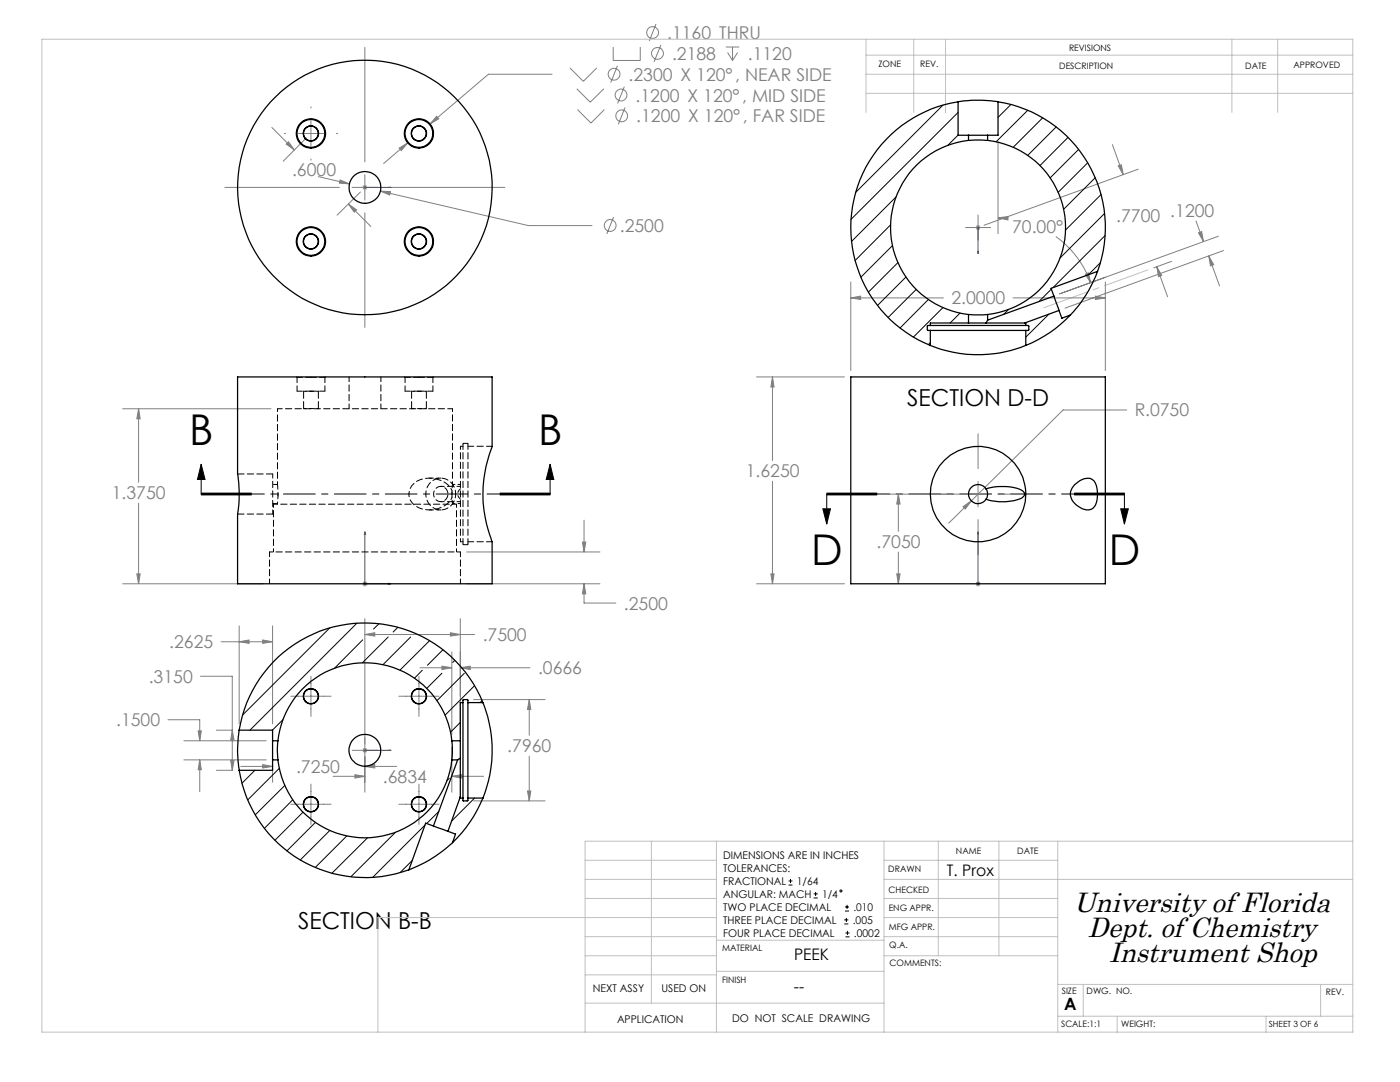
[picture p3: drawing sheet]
<svg xmlns="http://www.w3.org/2000/svg" width="279mm" height="216mm" viewBox="0 0 279 216" stroke-linecap="round" stroke-linejoin="round" font-family="sans-serif">
<g fill="none" stroke="#808080" stroke-width=".2">
<path d="M72.8 9.5v22.8M110.2 14.8h-12.7l-11.7 9.9M113.7 13.5l2.7 2.7 2.7-2.7M115.1 17.7l2.7 2.7 2.7-2.7M122.4 9.4v2.7h5.4v-2.7M123.2 13.1l-1.3 3.4M124.6 17.3l-1.3 3.3M130.9 4.8l-1.3 3.4M131.9 9l-1.4 3.3M144.9 9.4h2.6M145.2 10.5l1 1.6M146.2 9.4v2.7"/>
<path d="M147.2 10.5l-1 1.6M44.9 37.4h22.8M54.3 25.4l4.4 4.5M56.7 26.6h.3M57.1 28.8l.5-.5 1.1 1.6zM59.5 26.6h5.1M61.1 27.5l-4.6 4.7M62.1 21.3v.3M62.1 24.1v5.1M62.1 31.7v.3M63.5 35.2l6.2 1.5M67.1 26.6h.3"/>
<path d="M67.9 35.9l1.8 .8-2-.2zM70.3 37.4h5.1M71.9 38.3l-4.6 4.6M72.5 37l.7 .7M72.8 34.9v5M73.2 37l-.7 .7M75.9 38.1l2 .1-.1 .7zM75.9 38.1l29.5 6.9h12.7M77.9 37.4h22.9M79.7 29.6l1.7-1.1-1.3 1.6zM81.4 28.5l-4.8 4.1M87.1 23.2l.5 .5-1.8 1z"/>
<path d="M115.3 21.9l2.6 2.7 2.7-2.7M124.7 21.4l-1.3 3.4M199.2 28.3v18.3M222 28.9l2.2 6M223.2 33.1l.6-.2 .4 2zM227.2 33.8l-30.8 11.1M69.5 40.7l1.7 1.2-.5 .4zM69.5 40.7l4.5 4.5M72.8 42.5v22.8M122.4 43.3l-1.3 3.4M169.8 59.4l2-.3v.7zM169.8 56.3v17.6"/>
<path d="M169.8 59.4h18.5M192.7 45.4h5M194.8 45l.7 .8M195.2 42.9v5M195.5 45l-.7 .8M199.2 43.5l2-.3v.7zM199.2 43.5h1.2M202.2 59.4h18.4M210.7 47.2a19.4 19.4 0 0 1 7 9.2M216.6 54.7l.6-.3 .5 2zM218.6 59.1l2 .3-2 .4zM220.6 56.3v17.6"/>
<path d="M230.9 53.2l2.1 6M230.9 53.2l.9 1.8-.6 .2zM233.8 52.1l-3.5 1.3M238.7 44.1l1.5 4.1M239.2 46.5l.6-.3 .4 2zM241.2 51.1l2.2 5.9M241.2 51.1l1 1.7-.6 .3zM243.2 47.1l-31.7 11.5 9.2-3.3M244.2 50l-31.7 11.5M151 75.2h17.5M154.2 75.2l.3 2h-.7zM154.2 75.2v16.7"/>
<path d="M24.5 81.6h29.6M27.7 81.6v14.6M27.7 81.6l.3 2h-.7zM154.2 96v20.5M179.3 98.6l.3 2h-.6zM179.3 98.6v7.4M193.9 99.9l-4.6 4.5M195.2 86.5v7M195.2 96.1v5M197.7 98.6h-21.6M200.3 98.6h7M224.9 81.8h-12.7l-18.3 18.1"/>
<path d="M24.5 116.5h28M27.3 114.5h.7l-.3 2zM27.7 100.4v16.1M72.3 116.5h1M72.5 116.1l.7 .7M72.8 116v1M73.2 116.1l-.7 .7M93.1 116.5h26.6M93.1 110.1h26.6M116.2 108.2h.7l-.3 1.9zM116.6 116.5l.3 2h-.7zM116.6 116.5v3.8h6.3"/>
<path d="M116.6 103.8v6.3M151 116.5h17.5M153.8 114.5h.7l-.3 2zM179 114.5h.6l-.3 2zM179.3 110.2v6.3M192.2 101.1l1.7-1.2-1.2 1.7zM194.7 116.5h1M194.8 116.1l.7 .7M195.2 103.7v7M195.2 116v1M195.5 116.1l-.7 .7M40 134.9h6.4v18.8"/>
<path d="M44.1 128.1h10.3M47.7 128.1l2-.4v.7zM47.7 124.9v19.5M52.4 127.7l2 .4-2 .3zM54.4 124.9v19.5M58 138.9h8.1M62.1 134.9v8M72.8 126.6l2-.3v.6zM72.8 123.4v34.7M72.8 126.6h21.9M79.6 138.9h8M83.6 134.9v8"/>
<path d="M83.8 133.2h6.4M88.2 132.9l2 .3-2 .4zM89.9 126.3l2 .3-2 .3zM90.2 130.1v16.4M91.9 133.2l1.9-.3v.7zM91.9 123.4v23.1M91.9 133.2h13.9M94.5 139.6h14.3M105.6 139.6l.3 2h-.6zM105.6 139.6v7.1M33.5 143.6h6.4v4.2M36.7 147.8h16.4"/>
<path d="M36.7 151.6h16.4M39.5 145.8h.7l-.3 2zM39.9 151.6l.3 2h-.7zM39.9 151.6v6.4M43.2 145.7h3.3M43.2 153.7h3.3M46 151.7h.7l-.3 2zM46.4 145.7l.3 2h-.7zM48 152.9h6.4M52.4 152.6l2 .3-2 .3zM54.4 152.9v3.2M62.1 156.5v8"/>
<path d="M66.5 154.9h6.3M70.3 149.7h5M70.8 154.6l2 .3-2 .4zM72.5 149.4l.7 .7M72.8 152.9l2-.3v.6zM72.8 152.9h6.4M73.2 149.4l-.7 .7M83.6 156.5v8M90.2 154.9l1.9-.3v.7zM90.2 149.1v9M90.2 154.9h6.3M94.5 159.8h14.3"/>
<path d="M105.3 157.8h.6l-.3 2zM105.6 150.9v8.9M58 160.5h8.1M79.6 160.5h8"/>
<circle cx="122.5" cy="14.8" r="1.18"/>
<circle cx="124" cy="19" r="1.17"/>
<circle cx="130.2" cy="6.5" r="1.18"/>
<circle cx="131.2" cy="10.7" r="1.18"/>
<circle cx="124.1" cy="23.1" r="1.18"/>
<circle cx="121.8" cy="45" r="1.18"/>
</g>
<g fill="none" stroke="#000" stroke-width=".2">
<path d="M40.1 92.6l.8 3.1h-1.5zM40.1 92.6l.1 6h10M40.2 98.8h10M40.2 98.4h10M99.8 98.4h10zM99.8 98.8h10M109.8 92.6l.7 3.1h-1.5zM109.8 92.6v6h-10M165 98.8h10M165 98.4h10M175 98.6h-10v6M214.4 98.6h10v6"/>
<path d="M214.4 98.8h10M214.4 98.4h10M164.2 101.5h1.5l-.7 3.1zM223.7 101.5h1.5l-.8 3.1zM157.4 176.6h.8M157.4 175.8h.8M157.8 175.4v.8M162.4 179.2h.8M162.4 178.4h.8M162.8 178v.8M168.5 184.4h.8M168.5 183.6h.8"/>
<path d="M168.6 181.8h.8M168.6 181h.8M168.7 186.9h.8M168.7 186.2h.8M168.9 183.2v.8M169.1 180.6v.8M169.1 185.7v.8"/>
<circle cx="167.8" cy="177.8" r=".21"/>
</g>
<g fill="none" stroke="#00f" stroke-width=".2">
<path d="M72.7 37.4h.3zM72.8 37.4h.1M72.8 37.4h5.2M78 37.4h-.5h.5M195.2 50.6v-.5v.5M195.2 45.3v.2zM195.2 45.4h.1M195.2 45.4v5.2M72.8 106.1v10.4h5.2M72.8 106.1l.2 .5h-.3zM77.5 116.4l.5 .1-.5 .1zM195.2 116.4v.2z"/>
<path d="M195.2 106.1v.5v-.5M195.2 116.5h.1M195.2 106.1v10.4M72.7 149.7h.3zM72.8 149.7h.1M72.8 149.7h5.2M78 149.7h-.5h.5"/>
</g>
<path d="M40.2 98.6h69.6M165 98.6h59.4" fill="none" stroke="#000" stroke-width=".2" stroke-dasharray="6.3 1.3 1.3 1.3" stroke-dashoffset="3.9"/>
<path d="M208.3 61.4l20.8-7.6" fill="none" stroke="#c0c0c0" stroke-width=".2" stroke-dasharray="15.2 1.3 1.3 1.3" stroke-dashoffset="6.1"/>
<g fill="none" stroke="#c0c0c0" stroke-width=".2">
<path d="M8.4 7.8h261.6v198.2h-261.6zM172.8 11h97.2M172.8 14.8h97.2M172.8 18.6h97.2M172.8 7.8v14.6M182.4 7.8v14.6M188.7 7.8v14.6M245.9 7.8v14.6M255 7.8v14.6M116.8 171.7h26.2M116.8 175.5h26.2M116.8 179.3h26.2"/>
<path d="M130 167.9v32.3M143 167.9v38.1M176.4 167.9v38.1M176.4 171.7h34.7M176.4 175.5h93.6M176.4 179.3h34.7M187.3 167.9v22.8M199.4 167.9v22.8M211.1 167.9v38.1M270 167.9h-153.2v38.1M116.8 190.7h26.2M116.8 186.9h26.2"/>
<path d="M116.8 194.5h26.2M143 193.8h33.4M143 187.6h33.4M143 183.1h-67.6v22.9M176.4 190.7h34.7M176.4 183.1h34.7M176.4 186.9h34.7M211.1 196.4h58.9M216.2 196.4v6.4M263.6 196.4v6.4M116.8 200.2h59.6M211.1 202.8h58.9"/>
<path d="M223 202.8v3.2M252.7 202.8v3.2"/>
</g>
<path d="M40.1 92.6l.8 3.1h-1.5zM109.8 92.6l.7 3.1h-1.5zM164.2 101.5h1.5l-.7 3.1zM223.7 101.5h1.5l-.8 3.1z" fill="#000"/>
<path d="M223.2 33.1l.6-.2 .4 2zM230.9 53.2l.9 1.8-.6 .2z" fill="#808080"/>
<g fill="#00f">
<path d="M77.5 116.4l.5 .1-.5 .1zM72.8 106.1l.2 .5h-.3z"/>
<path d="M195.2 116.4v.2zM195.2 106.1v.5z"/>
<path d="M195.2 50.1v.5zM195.2 45.3v.2z"/>
<path d="M77.5 37.4h.5zM72.7 37.4h.3zM77.5 149.7h.5zM72.7 149.7h.3z"/>
</g>
<path d="M27.7 81.6l.3 2h-.7zM27.3 114.5h.7l-.3 2zM116.6 116.5l.3 2h-.7zM116.2 108.2h.7l-.3 1.9zM67.9 35.9l-.2 .6 2 .2zM75.9 38.1l1.9 .8 .1-.7zM79.7 29.6l.4 .5 1.3-1.6zM87.1 23.2l-1.3 1.5 1.8-1zM69.5 40.7l1.7 1.2-.5 .4zM57.1 28.8l.5-.5 1.1 1.6zM154.2 75.2l.3 2h-.7zM153.8 114.5h.7l-.3 2zM169.8 59.4l2-.3v.7zM218.6 59.1l2 .3-2 .4zM192.2 101.1l.5 .5 1.2-1.7zM179 114.5h.6l-.3 2zM179.3 98.6l.3 2h-.6zM72.8 126.6l2-.3v.6zM89.9 126.3l2 .3-2 .3zM46.4 145.7l.3 2h-.7zM46 151.7h.7l-.3 2zM39.5 145.8h.7l-.3 2zM39.9 151.6l.3 2h-.7zM47.7 128.1l2-.4v.7zM52.4 127.7l2 .4-2 .3zM72.8 152.9l2-.3v.6zM52.4 152.6l2 .3-2 .3zM105.6 139.6l.3 2h-.6zM105.3 157.8h.6l-.3 2zM88.2 132.9l2 .3-2 .4zM91.9 133.2l1.9-.3v.7zM70.8 154.6l2 .3-2 .4zM90.2 154.9l1.9-.3v.7zM216.6 54.7l.6-.3 .5 2zM199.2 43.5l2-.3v.7zM241.2 51.1l1 1.7-.6 .3zM239.2 46.5l.6-.3 .4 2z" fill="#808080"/>
<g fill="none" stroke="#000" stroke-width=".25">
<path d="M191.2 20.3a25.2 25.2 0 0 1 8 0M191.2 20.3a25.4 25.4 0 0 0-21.2 22.2 25.4 25.4 0 0 0 15.7 26.4M191.2 20.3v6.7h2.1M193.3 27h3.8M193.3 28h3.8M193.3 28a17.5 17.5 0 0 0-15.6 17.4 17.5 17.5 0 0 0 15.6 17.4M193.3 27v1M197.1 28a17.5 17.5 0 0 1 15.6 17.4 17.5 17.5 0 0 1-15.6 17.4M197.1 27v1M199.2 20.3a25.4 25.4 0 0 1 19.8 33.9M199.2 20.3v6.7h-2.1M210.3 59.1l1 2.8"/>
<path d="M210.3 59.1l-13.2 4.8M219 54.2a25.2 25.2 0 0 1-5.4 8.7M219 54.2l-9.2 3.3 .5 1.6M47.4 75.2h50.8v13.9a25.5 25.5 0 0 0 0 19v8.4h-50.8v-13.9a25.2 25.2 0 0 0 0-8zM169.8 75.2h50.8v41.3h-50.8zM185.7 65.9h19M185.7 68.9a25.5 25.5 0 0 0 19 0M185.7 64.9h-.5l-.1 .2v.8h.6M185.7 64.9h19M185.7 65.9v3M193.3 64.5h3.5M193.3 62.8h3.8"/>
<path d="M193.3 64.5h-7.6v.4M193.3 62.8v1.7M196.8 64.5h7.7M197.1 63.9l-.3 .6M197.1 62.8v1.1M204.5 64.5h.2v.4M204.7 64.9l.6 .2v.8h-.6M204.7 65.9v3M211.3 61.9l.6 1.6 1.7-.6M211.3 61.9l-6.8 2.6M213.6 62.9a25 25 0 0 1-8.9 6M196.8 97.5l.3 1-.1 .8-.2 .3"/>
<path d="M196.8 97.5a10.4 10.4 0 0 1 7.2 .4 .84 .84 0 0 1 .5 .9 .84 .84 0 0 1-.8 .7 10.6 10.6 0 0 1-6.9 .1M196.8 97.5a1.9 1.9 0 0 0-2.9-.3 1.9 1.9 0 0 0 0 2.8 1.9 1.9 0 0 0 2.9-.4M214.5 96.7a3.9 3.9 0 0 1 3.1-1.2 2.22 2.22 0 0 1 1.4 2.2 4.4 4.4 0 0 1-.8 3.7 2.24 2.24 0 0 1-3-.3 2.7 2.7 0 0 1-.7-4.4zM47.7 145.7a25.3 25.3 0 0 0 0 8M47.7 153.7a25.4 25.4 0 0 0 33.9 19.9M47.7 145.7h6.7v2.1M54.4 147.8v3.8M54.4 151.6v2.1h-6.7M54.4 147.8h1.1M54.4 151.6h1.1M55.5 147.8l-.1 1.5 .1 2.3M55.5 151.6a17.5 17.5 0 0 0 17.3 15.6 17.5 17.5 0 0 0 17.4-15.6"/>
<path d="M55.5 147.8a17.5 17.5 0 0 1 17.3-15.5 17.5 17.5 0 0 1 17.4 15.5M90.2 147.8l.1 1.3-.1 2.5M90.2 147.8h1.7M90.2 151.6h1.1M91.3 151.6l-4.8 13.2M91.9 151.3l-.6 .3M91.9 147.8v3.5M91.9 151.3v7.7M91.9 159v.2h.5M91.9 159l-2.5 6.9M92.4 159.2v.6h.9l.1-.6M92.4 140.2l.1-.6h.8l.1 .6"/>
<path d="M92.4 140.2v19M92.4 140.2h-.5v7.6M93.4 140.2v19M93.4 159.2h3M93.4 140.2h3M96.4 140.2a25.4 25.4 0 0 1 0 19M96.4 159.2a26.2 26.2 0 0 1-6.1 8.9M96.4 140.2a25.4 25.4 0 0 0-26.4-15.7 25.4 25.4 0 0 0-22.3 21.2M86.5 164.8l2.9 1.1M86.5 164.8l-1.6-.5-3.3 9.3M89.4 165.9l1.5 .5-.6 1.7M90.3 168.1a25.9 25.9 0 0 1-8.7 5.5"/>
<circle cx="62" cy="26.6" r="1.53"/>
<circle cx="62" cy="26.6" r="1.48"/>
<circle cx="62" cy="26.6" r="2.93"/>
<circle cx="62.1" cy="26.6" r="2.78"/>
<circle cx="72.8" cy="37.4" r="3.2"/>
<circle cx="72.8" cy="37.4" r="25.4"/>
<circle cx="83.6" cy="26.6" r="1.53"/>
<circle cx="83.6" cy="26.6" r="1.48"/>
<circle cx="83.6" cy="26.6" r="2.93"/>
<circle cx="83.6" cy="26.6" r="2.78"/>
<circle cx="62" cy="48.2" r="1.53"/>
<circle cx="62" cy="48.2" r="1.48"/>
<circle cx="62.1" cy="48.2" r="2.78"/>
<circle cx="62.1" cy="48.2" r="2.93"/>
<circle cx="83.6" cy="48.2" r="1.53"/>
<circle cx="83.6" cy="48.2" r="1.48"/>
<circle cx="83.6" cy="48.2" r="2.78"/>
<circle cx="83.6" cy="48.2" r="2.93"/>
<circle cx="195.2" cy="98.6" r="9.5"/>
<circle cx="62.1" cy="138.9" r="1.46"/>
<circle cx="62.1" cy="138.9" r="1.53"/>
<circle cx="83.6" cy="138.9" r="1.46"/>
<circle cx="83.6" cy="138.9" r="1.53"/>
<circle cx="72.8" cy="149.7" r="3.2"/>
<circle cx="62.1" cy="160.5" r="1.47"/>
<circle cx="62.1" cy="160.5" r="1.53"/>
<circle cx="83.6" cy="160.5" r="1.47"/>
<circle cx="83.6" cy="160.5" r="1.53"/>
</g>
<path d="M60.6 78.1h1.5M62.1 78.1h1.4M82.1 78.1h1.5M83.6 78.1h1.5M55.4 81.6v15.1M60.6 81.5h1.5M62.1 81.5h1.4M81.6 98.6a3.7 3.7 0 0 1 4.1-3.2 4.7 4.7 0 0 1 4.5 2.5M82.1 81.5h1.5M83.6 81.5h1.5M90.2 99.2a3.7 3.7 0 0 1-2.8 2.3 4.4 4.4 0 0 1-5.6-2l-.2-.9M90.3 96.7v-15.1" fill="none" stroke="#000" stroke-width=".2" stroke-dasharray="1.3 .6" stroke-dashoffset=".7"/>
<g fill="none" stroke="#000" stroke-width=".2" stroke-dasharray="1.3 .6">
<path d="M59.1 75.2l.2 .1M60.5 78.1h.1M63.5 78.1h.1M64.8 75.3l.2-.1M80.7 75.2l.1 .1M82.1 78.1h.1M85.1 78.1h.1M86.4 75.3l.1-.1M47.8 98.3v.3M54.4 94.6h-7M55.5 98.5v.5M60.6 81.5l-.1 .1"/>
<path d="M63.6 81.6l-.1-.1M82.1 81.5v.1M85.1 81.6v-.1M90.2 98.6v.1M90.2 98.2v.4M92.4 89.1h-.5M92.5 88.5l-.1 .1M93.4 88.6l-.1-.1M47.4 102.6h7M55.4 100.5v.1M90.3 100.6v-.1M91.9 108.1h.5"/>
<path d="M92.4 108.6l.1 .1M93.3 108.7l.1-.1"/>
</g>
<path d="M91.9 89.1v19M91.9 97.1h-3.9M54.6 100.6v9.5M88 100.1h3.9M90.3 100.5l-.1-1.7 .1-2.1M91.1 110.1v-9.5M91.9 110.1h-38.1" fill="none" stroke="#000" stroke-width=".2" stroke-dasharray="1.3 .6" stroke-dashoffset=".6"/>
<path d="M55.4 96.7h-1M90.9 98.6a3 3 0 0 0-3.2-3.2 3 3 0 0 0-2.7 3.7 2.98 2.98 0 0 0 3.2 2.6 2.98 2.98 0 0 0 2.7-3.1M54.4 100.5h1M91.1 100.6h-36.5" fill="none" stroke="#000" stroke-width=".2" stroke-dasharray="1.3 .6" stroke-dashoffset=".5"/>
<path d="M55.5 98.6l-.1-1.9" fill="none" stroke="#000" stroke-width=".2" stroke-dasharray="1.3 .6" stroke-dashoffset=".9"/>
<path d="M55.4 100.5l.1-1.9" fill="none" stroke="#000" stroke-width=".2" stroke-dasharray="1.3 .6" stroke-dashoffset="1"/>
<path d="M69.7 75.2v6.4M76 81.6v-6.4M90.3 81.6h-34.9M53.8 110.1v6.4M91.9 116.5v-6.4" fill="none" stroke="#000" stroke-width=".2" stroke-dasharray="1.3 .6" stroke-dashoffset=".3"/>
<g fill="none" stroke="#000" stroke-width=".2" stroke-dasharray="1.3 .6" stroke-dashoffset=".2">
<path d="M59.3 75.3h2.8M59.3 78.1h2.8M59.3 75.3v2.8M62.1 75.3h2.7M62.1 78.1h2.7M64.8 78.1v-2.8M80.8 75.3h2.8M80.8 78.1h2.8M80.8 75.3v2.8M83.6 75.3h2.8M83.6 78.1h2.8M86.4 78.1v-2.8"/>
<path d="M92.4 88.6v20M93.4 88.6v20"/>
</g>
<path d="M54.4 94.6v8M88 95.4h-2.3M91.9 99.6a1.26 1.26 0 0 1 0-2.1M93.3 88.5h-.8M85.7 101.8h2.3M92.5 108.7h.8" fill="none" stroke="#000" stroke-width=".2" stroke-dasharray="1.3 .6" stroke-dashoffset=".4"/>
<path d="M89.4 98.6a1.48 1.48 0 0 0-2.4-1.2 1.48 1.48 0 0 0 .5 2.6 1.45 1.45 0 0 0 1.9-1.4" fill="none" stroke="#000" stroke-width=".2" stroke-dasharray="1.3 .6" stroke-dashoffset="-.2"/>
<path d="M60.6 78.1v3.4M82.1 78.1v3.4M63.5 81.5v-3.4M85.1 81.5v-3.4" fill="none" stroke="#000" stroke-width=".2" stroke-dasharray="1.3 .6" stroke-dashoffset="-.1"/>
<path d="M98.2 89.1h-4.8M93.4 108.1h4.8" fill="none" stroke="#000" stroke-width=".2" stroke-dasharray="1.3 .6" stroke-dashoffset=".1"/>
<path d="M91.9 96.7h-1.6M90.3 100.5h1.6" fill="none" stroke="#000" stroke-width=".2" stroke-dasharray="1.3 .6" stroke-dashoffset=".8"/>
<g fill="none" stroke="#000" stroke-width=".2">
<path d="M178.8 39.3l-8.9 8.9M188.2 21l-17.4 17.4M191.2 22.4l-21.4 21.4M191.2 27l-2.1 2M201.8 20.8l-2.6 2.6M205.1 22l-6.3 6.3M208.1 23.5l-5.9 5.9M210.8 25.3l-5.7 5.7M213.1 27.4l-5.6 5.7M215.3 29.8l-5.7 5.7M217.1 32.5l-5.9 5.9M218.6 35.5l-6.3 6.3"/>
<path d="M219.7 38.8l-7 7.1M177.7 44.9l-7 7.1M178.1 49l-6.3 6.3M179.2 52.4l-5.9 5.9M180.8 55.3l-5.7 5.7M182.8 57.7l-5.6 5.7M185.3 59.8l-5.7 5.6M209.8 57.7l-2.4 2.4M219.6 52.4l-2.4 2.4M220.5 42.6l-8.9 8.9M220.6 47l-10.5 10.4M185.7 68.4l-.4 .4"/>
<path d="M188.2 61.4l-5.9 5.9M191.6 62.5l-2 2M201.3 61.8l-1 .9M209.3 62.7l-4.6 4.6M65.8 125.3l-17.4 17.4M71.2 124.4l-21.3 21.3M72.4 127.7l-5.7 5.6M75.6 124.5l-1.1 1M77.5 127.1l-5.2 5.2M79.4 125.2l-.9 .9M82 127.1l-5.6 5.5M84.3 133.7l-1.6 1.6"/>
<path d="M85.7 127.8l-5.9 5.9M88.2 134.3l-3 3.1M88.4 129.6l-3.1 3.2M90.8 131.8l-.5 .4M92.7 134.3l-5.5 5.5M94.7 136.8l-5.9 5.9M96.2 139.8l-.4 .4M50.9 153.7l-2.6 2.6M55.7 153.3l-6.3 6.3M56.4 143.6l-2 2.1M56.8 156.7l-5.9 5.9M58.4 159.6l-5.6 5.7"/>
<path d="M89.7 155.3l-.5 .5M91.9 144.1l-2 2M94.7 159.2l-4.6 4.7M60.5 162.1l-5.6 5.6M62.9 164.1l-5.6 5.7M65.8 165.7l-5.9 5.9M69.2 166.8l-6.3 6.3M73.3 167.2l-7 7M78.9 166.1l-8.9 8.8M82.2 171.7l-2.4 2.4M84.8 164.6l-10.4 10.4M87.6 161.9l-2.4 2.4"/>
</g>
<g font-size="8.5">
<text x="37.8" y="88.8">B</text>
<text x="107.4" y="88.8">B</text>
<text x="161.9" y="112.8">D</text>
<text x="221.3" y="112.8">D</text>
</g>
<g font-size="5.6">
<text x="214.3" y="181.9">University of Florida</text>
<text x="217.1" y="187">Dept. of Chemistry</text>
<text x="221.3" y="192">Instrument Shop</text>
</g>
<g font-size="4.7">
<text x="181.1" y="81.1">SECTION D-D</text>
<text x="59.5" y="185.4">SECTION B-B</text>
</g>
<g font-size="3.5" fill="#808080">
<text x="133.1" y="7.8">.1160 THRU</text>
<text x="134.1" y="12">.2188</text>
<text x="149.2" y="12">.1120</text>
<text x="125.4" y="16.1">.2300 X 120°, NEAR SIDE</text>
<text x="126.8" y="20.3">.1200 X 120°, MID SIDE</text>
<text x="127" y="24.4">.1200 X 120°, FAR SIDE</text>
<text x="58.3" y="35.1">.6000</text>
<text x="123.7" y="46.3">.2500</text>
<text x="202" y="46.4">70.00°</text>
<text x="222.8" y="44.3">.7700</text>
<text x="233.6" y="43.3">.1200</text>
<text x="189.9" y="60.7">2.0000</text>
<text x="226.5" y="83.1">R.0750</text>
<text x="148.8" y="95.3">1.6250</text>
<text x="22.3" y="99.6">1.3750</text>
<text x="174.9" y="109.4">.7050</text>
<text x="124.5" y="121.6">.2500</text>
<text x="33.8" y="129.3">.2625</text>
<text x="96.3" y="127.9">.7500</text>
<text x="29.7" y="136.2">.3150</text>
<text x="107.4" y="134.5">.0666</text>
<text x="23.2" y="144.9">.1500</text>
<text x="59.1" y="154.2">.7250</text>
<text x="101.2" y="150.1">.7960</text>
<text x="76.4" y="156.2">.6834</text>
</g>
<text font-size="3.4" x="212.4" y="201.4">A</text>
<g font-size="3.2">
<text x="189" y="174.9">T. Prox</text>
<text x="158.5" y="191.5">PEEK</text>
<text x="158.4" y="197.9">--</text>
</g>
<g font-size="2.1">
<text x="144.3" y="171.4">DIMENSIONS ARE IN INCHES</text>
<text x="144.3" y="174">TOLERANCES:</text>
<text x="144.3" y="179.2">ANGULAR: MACH</text>
<text x="144.3" y="176.6">FRACTIONAL</text>
<text x="159" y="176.6">1/64</text>
<text x="164.1" y="179.2">1/4</text>
<text x="144.3" y="184.3">THREE PLACE DECIMAL</text>
<text x="144.3" y="181.8">TWO PLACE DECIMAL</text>
<text x="170.2" y="184.3">.005</text>
<text x="170.3" y="181.8">.010</text>
<text x="144.3" y="186.9">FOUR PLACE DECIMAL</text>
<text x="170.4" y="186.9">.0002</text>
<text x="118.3" y="197.9">NEXT ASSY</text>
<text x="132" y="197.9">USED ON</text>
<text x="146.1" y="203.8">DO NOT SCALE DRAWING</text>
<text x="123.1" y="204">APPLICATION</text>
</g>
<g font-size="1.8">
<text x="213.3" y="10.2">REVISIONS</text>
<text x="175.3" y="13.5">ZONE</text>
<text x="183.7" y="13.4">REV.</text>
<text x="211.4" y="13.8">DESCRIPTION</text>
<text x="248.5" y="13.7">DATE</text>
<text x="258.2" y="13.6">APPROVED</text>
<text x="190.8" y="170.3">NAME</text>
<text x="203" y="170.4">DATE</text>
<text x="177.3" y="174.1">DRAWN</text>
<text x="177.3" y="178.1">CHECKED</text>
<text x="177.4" y="181.7">ENG APPR.</text>
<text x="177.4" y="185.5">MFG APPR.</text>
<text x="144.1" y="189.8">MATERIAL</text>
<text x="177.5" y="189.3">Q.A.</text>
<text x="144.1" y="196.2">FINISH</text>
<text x="177.5" y="192.8">COMMENTS:</text>
<text x="211.9" y="198.3">SIZE</text>
<text x="216.9" y="198.4">DWG. NO.</text>
<text x="264.6" y="198.5">REV.</text>
<text x="211.8" y="204.9">SCALE:1:1</text>
<text x="223.7" y="205">WEIGHT:</text>
</g>
<text font-size="1.7" x="253.2" y="204.9">SHEET 3 OF 6</text>
</svg>
